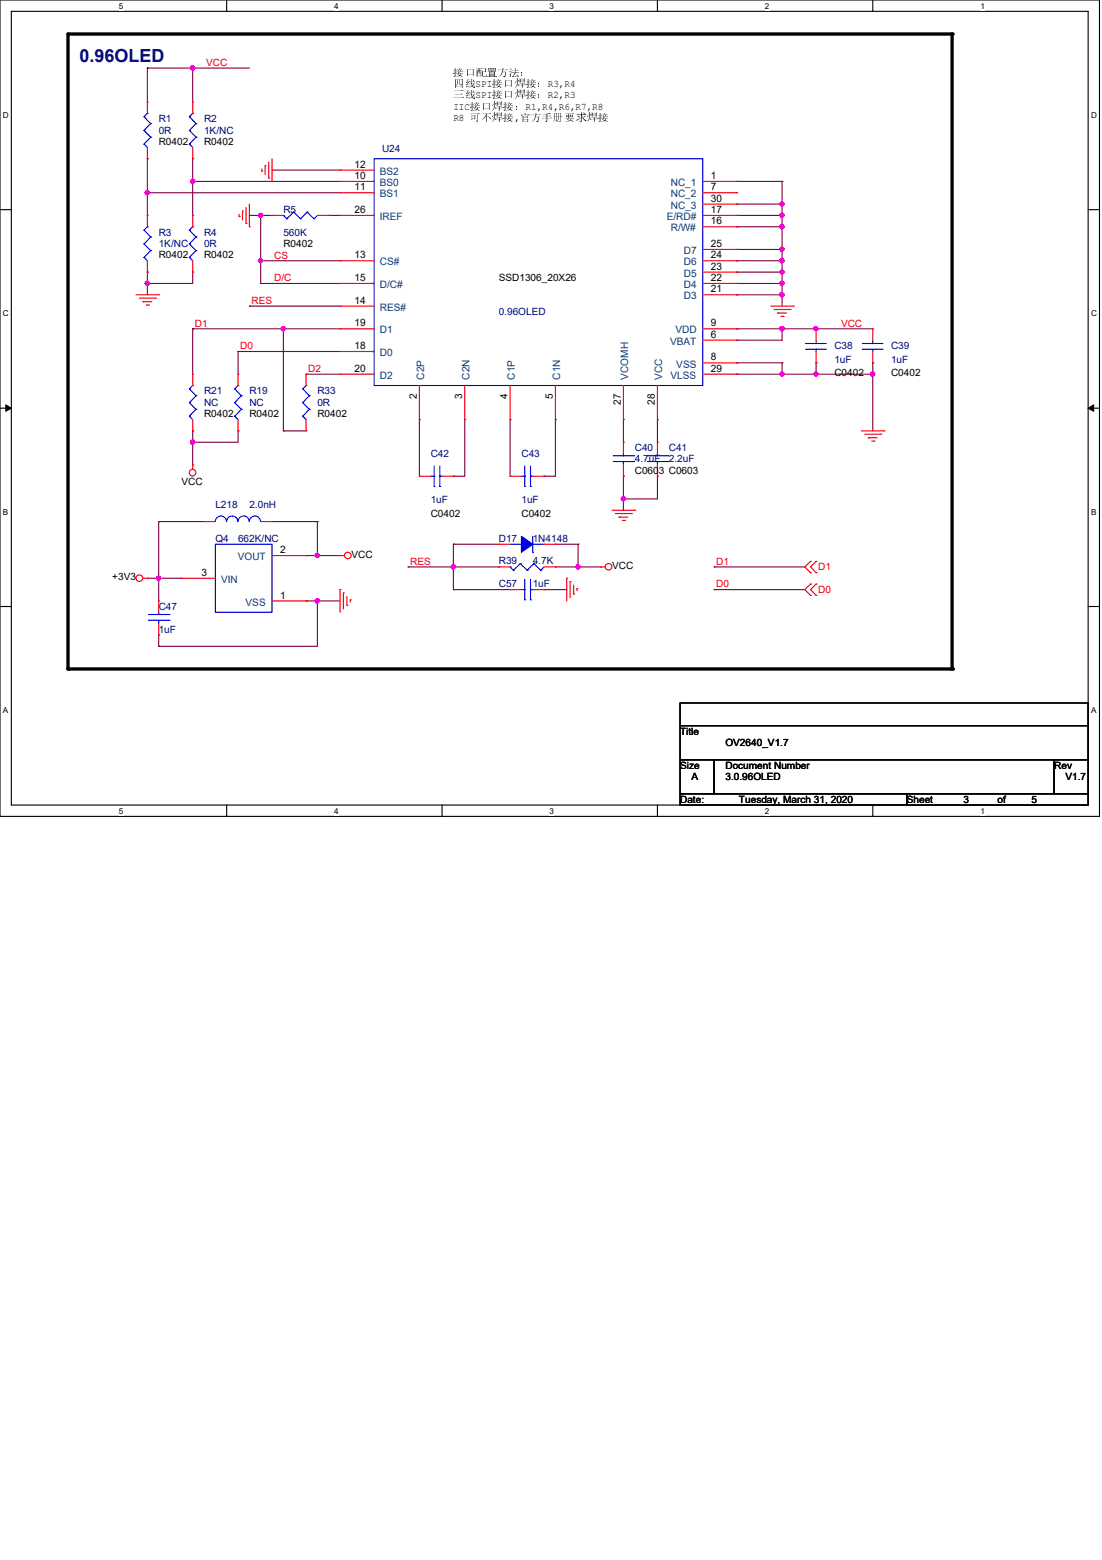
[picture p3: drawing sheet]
<svg xmlns="http://www.w3.org/2000/svg" width="210mm" height="297mm" viewBox="0 0 210 297" stroke-linecap="round" stroke-linejoin="round" font-family="sans-serif">
<path d="M0 0h209.4v155.4h-209.4zM2.2 2.2h205.1v151.1h-205.1z" fill="none" stroke="#000" stroke-width=".21"/>
<g fill="#fff">
<path d="M22.6 .3h.9v1.7h-.9z"/>
<path d="M22.6 153.5h.9v1.8h-.9z"/>
</g>
<path d="M43.2 0v2.2M43.2 153.3v2.1" fill="none" stroke="#000" stroke-width=".21"/>
<g fill="#fff">
<path d="M63.7 .3h.8v1.7h-.8z"/>
<path d="M63.7 153.5h.8v1.8h-.8z"/>
</g>
<path d="M84.2 0v2.2M84.2 153.3v2.1" fill="none" stroke="#000" stroke-width=".21"/>
<g fill="#fff">
<path d="M104.7 .3h.8v1.7h-.8z"/>
<path d="M104.7 153.5h.8v1.8h-.8z"/>
</g>
<path d="M125.2 0v2.2M125.2 153.3v2.1" fill="none" stroke="#000" stroke-width=".21"/>
<g fill="#fff">
<path d="M145.7 .3h.9v1.7h-.9z"/>
<path d="M145.7 153.5h.9v1.8h-.9z"/>
</g>
<path d="M166.2 0v2.2M166.2 153.3v2.1" fill="none" stroke="#000" stroke-width=".21"/>
<g fill="#fff">
<path d="M186.7 .3h.9v1.7h-.9z"/>
<path d="M186.7 153.5h.9v1.8h-.9z"/>
<path d="M.6 21h1.1v1.8h-1.1z"/>
<path d="M207.8 21h1.1v1.8h-1.1z"/>
<path d="M.6 58.8h1.1v1.7h-1.1z"/>
<path d="M207.8 58.8h1.1v1.7h-1.1z"/>
</g>
<path d="M0 39.9h2.2M207.3 39.9h2.1" fill="none" stroke="#000" stroke-width=".21"/>
<g fill="#fff">
<path d="M.6 96.6h1v1.7h-1z"/>
<path d="M207.8 96.6h1v1.7h-1z"/>
</g>
<path d="M0 77.7h2.2M207.3 77.7h2.1" fill="none" stroke="#000" stroke-width=".21"/>
<path d="M1.1 77.1l1.1 .6-1.1 .6zM207.3 77.7l1-.6v1.2z" fill="#000"/>
<path d="M1.1 77.1l1.1 .6-1.1 .6zM207.3 77.7l1-.6v1.2z" fill="none" stroke="#000" stroke-width=".19"/>
<g fill="#fff">
<path d="M.6 134.4h.9v1.7h-.9z"/>
<path d="M207.8 134.4h1v1.7h-1z"/>
</g>
<path d="M0 115.5h2.2M207.3 115.5h2.1" fill="none" stroke="#000" stroke-width=".21"/>
<path d="M13 6.5h168.4v120.9h-168.4z" fill="none" stroke="#000" stroke-width=".63"/>
<g fill="#000">
<circle cx="181.4" cy="6.5" r=".32"/>
<circle cx="13" cy="127.4" r=".32"/>
<circle cx="181.4" cy="127.4" r=".32"/>
</g>
<path d="M140.3 34.5h.1M140.3 38.9h.1M140.3 34.5h8.7M140.3 38.9h8.7M149 34.5h.1M149 38.9h.1M149 34.5v6.5" fill="none" stroke="#7f003f" stroke-width=".21"/>
<circle cx="148.9" cy="38.8" r=".4" fill="#f0f"/>
<circle cx="148.9" cy="38.8" r=".4" fill="none" stroke="#f0f" stroke-width=".21"/>
<path d="M140.3 41h.1M140.3 43.2h.1M140.3 41h8.7M140.3 43.2h8.7M149 43.2h.1M149 43.2v4.3" fill="none" stroke="#7f003f" stroke-width=".21"/>
<circle cx="148.9" cy="43.2" r=".4" fill="#f0f"/>
<circle cx="148.9" cy="43.2" r=".4" fill="none" stroke="#f0f" stroke-width=".21"/>
<path d="M140.3 47.5h.1M140.3 47.5h8.7M149 47.5h.1M149 47.5v2.2" fill="none" stroke="#7f003f" stroke-width=".21"/>
<circle cx="148.9" cy="47.5" r=".4" fill="#f0f"/>
<circle cx="148.9" cy="47.5" r=".4" fill="none" stroke="#f0f" stroke-width=".21"/>
<path d="M140.3 49.7h.1M140.3 51.8h.1M140.3 49.7h8.7M140.3 51.8h8.7M149 56.1h.1M149 56.1v2.2" fill="none" stroke="#7f003f" stroke-width=".21"/>
<circle cx="148.9" cy="51.8" r=".4" fill="#f0f"/>
<circle cx="148.9" cy="51.8" r=".4" fill="none" stroke="#f0f" stroke-width=".21"/>
<path d="M140.3 54h.1M140.3 54h8.7" fill="none" stroke="#7f003f" stroke-width=".21"/>
<circle cx="148.9" cy="53.9" r=".4" fill="#f0f"/>
<circle cx="148.9" cy="53.9" r=".4" fill="none" stroke="#f0f" stroke-width=".21"/>
<path d="M140.3 56.1h.1M140.3 56.1h8.7" fill="none" stroke="#7f003f" stroke-width=".21"/>
<circle cx="148.9" cy="56.1" r=".4" fill="#f0f"/>
<circle cx="148.9" cy="56.1" r=".4" fill="none" stroke="#f0f" stroke-width=".21"/>
<path d="M140.3 62.6h.1M140.3 62.6h8.7M155.4 62.6h.1M155.4 62.6h10.8" fill="none" stroke="#7f003f" stroke-width=".21"/>
<circle cx="155.4" cy="62.6" r=".4" fill="#f0f"/>
<circle cx="155.4" cy="62.6" r=".4" fill="none" stroke="#f0f" stroke-width=".21"/>
<path d="M140.3 64.8h.1M149 62.6h.1M149 62.6v2.2h-8.7" fill="none" stroke="#7f003f" stroke-width=".21"/>
<circle cx="148.9" cy="62.6" r=".4" fill="#f0f"/>
<circle cx="148.9" cy="62.6" r=".4" fill="none" stroke="#f0f" stroke-width=".21"/>
<path d="M140.3 71.2h.1M140.3 71.2h8.7M166.2 71.2h.1M166.2 71.2v10.8" fill="none" stroke="#7f003f" stroke-width=".21"/>
<circle cx="166.2" cy="71.2" r=".4" fill="#f0f"/>
<circle cx="166.2" cy="71.2" r=".4" fill="none" stroke="#f0f" stroke-width=".21"/>
<path d="M140.3 69.1h.1M140.3 69.1h8.7M149 69.1h.1M149 69.1v2.1M155.4 71.2h.1M155.4 69.1h.1M155.4 71.2h10.8M155.4 69.1v2.1" fill="none" stroke="#7f003f" stroke-width=".21"/>
<circle cx="155.4" cy="71.2" r=".4" fill="#f0f"/>
<circle cx="155.4" cy="71.2" r=".4" fill="none" stroke="#f0f" stroke-width=".21"/>
<path d="M118.7 79.9h.1M118.7 79.9v4.3M125.2 79.9h.1M125.2 79.9v4.3M118.7 90.7h.1M118.7 95h.1M118.7 90.7v4.3M125.2 90.7h.1M125.2 90.7v4.3h-6.5" fill="none" stroke="#7f003f" stroke-width=".21"/>
<circle cx="118.7" cy="95" r=".4" fill="#f0f"/>
<circle cx="118.7" cy="95" r=".4" fill="none" stroke="#f0f" stroke-width=".21"/>
<g fill="none" stroke="#7f003f" stroke-width=".21">
<path d="M149 41h.1M149 41v2.2M79.9 79.9h.1M79.9 79.9v10.8M88.5 79.9h.1M88.5 79.9v10.8h-2.1M97.2 79.9h.1M97.2 79.9v10.8M105.8 79.9h.1M105.8 79.9v10.8h-2.2M86.4 90.7h.1M103.6 90.7h.1"/>
<path d="M118.7 95h.1M118.7 95v2.2"/>
</g>
<circle cx="148.9" cy="41" r=".4" fill="#f0f"/>
<circle cx="148.9" cy="41" r=".4" fill="none" stroke="#f0f" stroke-width=".21"/>
<path d="M149 54h.1M149 51.8h.1M149 49.7h.1M149 49.7v6.4" fill="none" stroke="#7f003f" stroke-width=".21"/>
<circle cx="148.9" cy="49.6" r=".4" fill="#f0f"/>
<circle cx="148.9" cy="49.6" r=".4" fill="none" stroke="#f0f" stroke-width=".21"/>
<path d="M149 71.2h.1M149 71.2h6.4M166.2 69.1h.1M166.2 69.1v2.1" fill="none" stroke="#7f003f" stroke-width=".21"/>
<circle cx="148.9" cy="71.2" r=".4" fill="#f0f"/>
<circle cx="148.9" cy="71.2" r=".4" fill="none" stroke="#f0f" stroke-width=".21"/>
<path d="M149 62.6h.1M149 62.6h6.4" fill="none" stroke="#7f003f" stroke-width=".21"/>
<circle cx="148.9" cy="62.6" r=".4" fill="#f0f"/>
<circle cx="148.9" cy="62.6" r=".4" fill="none" stroke="#f0f" stroke-width=".21"/>
<g fill="none" stroke="#7f003f" stroke-width=".21">
<path d="M28.1 36.7h.1M28.1 30.2h.1M28.1 36.7h36.7M28.1 30.2v10.8M36.7 34.5h.1M36.7 30.2h.1M36.7 34.5h28.1M36.7 30.2v4.3M51.8 32.4h.1M51.8 32.4h13M49.7 41h.1M49.7 41h2.1"/>
<path d="M62.6 41h.1M62.6 41h2.2"/>
</g>
<circle cx="28" cy="36.7" r=".4" fill="#f0f"/>
<circle cx="28" cy="36.7" r=".4" fill="none" stroke="#f0f" stroke-width=".21"/>
<path d="M36.7 34.5h.1M36.7 34.5v6.5" fill="none" stroke="#7f003f" stroke-width=".21"/>
<circle cx="36.7" cy="34.5" r=".4" fill="#f0f"/>
<circle cx="36.7" cy="34.5" r=".4" fill="none" stroke="#f0f" stroke-width=".21"/>
<path d="M28.1 54h.1M28.1 54v2.1" fill="none" stroke="#7f003f" stroke-width=".21"/>
<circle cx="28" cy="53.9" r=".4" fill="#f0f"/>
<circle cx="28" cy="53.9" r=".4" fill="none" stroke="#f0f" stroke-width=".21"/>
<path d="M28.1 13h.1M28.1 13h8.6M36.7 13h.1M36.7 13v6.4M28.1 54h.1M36.7 51.8h.1M36.7 51.8v2.2h-8.6" fill="none" stroke="#7f003f" stroke-width=".21"/>
<circle cx="36.7" cy="12.9" r=".4" fill="#f0f"/>
<circle cx="36.7" cy="12.9" r=".4" fill="none" stroke="#f0f" stroke-width=".21"/>
<path d="M28.1 13h.1M28.1 13v6.4M49.7 49.7h.1M49.7 49.7h15.1" fill="none" stroke="#7f003f" stroke-width=".21"/>
<circle cx="49.6" cy="49.6" r=".4" fill="#f0f"/>
<circle cx="49.6" cy="49.6" r=".4" fill="none" stroke="#f0f" stroke-width=".21"/>
<g fill="none" stroke="#7f003f" stroke-width=".21">
<path d="M47.5 58.3h.1M47.5 58.3h17.3M49.7 54h.1M49.7 54h15.1M36.7 62.6h.1M36.7 62.6v8.6M45.3 66.9h.1M45.3 66.9h19.5M45.3 66.9v4.3M54 62.6h.1M54 62.6h10.8M36.7 82h.1"/>
<path d="M36.7 84.2h.1M36.7 82v2.2M45.3 82h.1M45.3 82v2.2h-8.6"/>
</g>
<circle cx="36.7" cy="84.2" r=".4" fill="#f0f"/>
<circle cx="36.7" cy="84.2" r=".4" fill="none" stroke="#f0f" stroke-width=".21"/>
<path d="M54 62.6h.1M54 62.6v19.4M58.3 71.2h.1M58.3 71.2h6.5M36.7 84.2h.1M36.7 84.2v4.3M54 82h.1M54 82h4.3" fill="none" stroke="#7f003f" stroke-width=".21"/>
<circle cx="54" cy="62.6" r=".4" fill="#f0f"/>
<circle cx="54" cy="62.6" r=".4" fill="none" stroke="#f0f" stroke-width=".21"/>
<path d="M36.7 62.6h.1M36.7 62.6h17.3M30.2 110.1h.1M30.2 110.1h4.3M60.5 105.8h.1M60.5 114.4h.1M60.5 105.8h4.3M60.5 114.4h4.3" fill="none" stroke="#7f003f" stroke-width=".21"/>
<circle cx="30.2" cy="110.1" r=".4" fill="#f0f"/>
<circle cx="30.2" cy="110.1" r=".4" fill="none" stroke="#f0f" stroke-width=".21"/>
<path d="M28.1 110.1h.1M28.1 110.1h2.1M30.2 110.1h.1M30.2 110.1v4.3M60.5 114.4h.1M60.5 114.4v8.7h-30.3M30.2 120.9h.1M30.2 123.1h.1M30.2 120.9v2.2" fill="none" stroke="#7f003f" stroke-width=".21"/>
<circle cx="60.4" cy="114.4" r=".4" fill="#f0f"/>
<circle cx="60.4" cy="114.4" r=".4" fill="none" stroke="#f0f" stroke-width=".21"/>
<g fill="none" stroke="#7f003f" stroke-width=".21">
<path d="M49.7 49.7h.1M49.7 49.7v4.3M58.3 114.4h.1M58.3 114.4h2.2M86.4 107.9h.1M86.4 112.3h.1M86.4 107.9h8.6M86.4 112.3h10.8M86.4 107.9v4.4M110.1 107.9h.1M110.1 107.9h4.3M136 107.9h.1"/>
<path d="M136 112.3h.1M136 107.9h17.3M136 112.3h17.3"/>
</g>
<circle cx="86.3" cy="107.9" r=".4" fill="#f0f"/>
<circle cx="86.3" cy="107.9" r=".4" fill="none" stroke="#f0f" stroke-width=".21"/>
<path d="M77.7 107.9h.1M77.7 107.9h8.7M103.6 112.3h.1M103.6 112.3h4.3M105.8 103.6h.1M105.8 103.6h4.3M110.1 103.6h.1M110.1 103.6v4.3" fill="none" stroke="#7f003f" stroke-width=".21"/>
<circle cx="110.1" cy="107.9" r=".4" fill="#f0f"/>
<circle cx="110.1" cy="107.9" r=".4" fill="none" stroke="#f0f" stroke-width=".21"/>
<path d="M28.1 51.8h.1M28.1 51.8v2.2M47.5 41h.1M47.5 41h2.2M49.7 41h.1M49.7 41v8.7M86.4 103.6h.1M86.4 103.6h8.6M86.4 103.6v4.3M105.8 107.9h.1M105.8 107.9h4.3" fill="none" stroke="#7f003f" stroke-width=".21"/>
<circle cx="49.6" cy="41" r=".4" fill="#f0f"/>
<circle cx="49.6" cy="41" r=".4" fill="none" stroke="#f0f" stroke-width=".21"/>
<path d="M51.8 99.3h8.7M60.5 99.3h.1M60.5 99.3v6.5M60.5 105.8h.1" fill="none" stroke="#7f003f" stroke-width=".21"/>
<circle cx="60.4" cy="105.8" r=".4" fill="#f0f"/>
<circle cx="60.4" cy="105.8" r=".4" fill="none" stroke="#f0f" stroke-width=".21"/>
<path d="M36.7 13h.1M36.7 13h10.8M30.2 99.3h.1M30.2 99.3h8.7M30.2 99.3v10.8M30.2 110.1h.1M58.3 105.8h.1M58.3 105.8h2.2" fill="none" stroke="#7f003f" stroke-width=".21"/>
<g fill="none" stroke="#f00" stroke-width=".21">
<path d="M28.1 19.4h.1M28.1 19.4v2.2M36.7 19.4h.1M36.7 19.4v2.2M28.1 30.2h.1M28.1 28.1v2.1M36.7 30.2h.1M36.7 28.1v2.1M46.9 39.5v3M47.5 38.9v4.3M49.9 32.6h.1M49.9 32.2v.4"/>
<path d="M50.5 31.5h.1M50.5 31.5v1.7M51.2 33.9h.1M51.2 30.9v3M51.8 34.5h.1M51.8 30.2v4.3M25.9 56.1h4.3M26.5 56.8h3.1M27.2 57.4h.1M27.2 57.4h1.7M27.9 58.1h.4M28.3 58.1h.1"/>
<path d="M29.6 56.8h.1M30.2 56.1h.1M45.6 41.2h.1M45.6 40.8v.4M46.2 40.2h.1M46.2 40.2v1.7M46.9 42.5h.1M47.5 43.2h.1M146.8 58.3h4.3M147.4 58.9h3.1M148.1 59.6h.1M148.1 59.6h1.7"/>
<path d="M150.5 58.9h.1M151.1 58.3h.1M148.8 60.2h.4M149.2 60.2h.1M36.7 88.5h.1M36.7 88.5v.9M116.6 97.2h4.3M117.2 97.8h3.1M117.9 98.5h.1M117.9 98.5h1.7M118.5 99.1h.5M119 99.1h.1"/>
<path d="M120.3 97.8h.1M120.9 97.2h.1M164.1 82h4.3M164.7 82.7h3.1M165.4 83.4h.1M165.4 83.4h1.7M166 84h.5M166.5 84h.1M167.8 82.7h.1M168.4 82h.1M27.2 110.1h.9M28.1 110.1h.1"/>
<path d="M64.8 105.8h.1M64.8 112.3h.1M64.8 105.8h.8M64.8 112.3v4.3M65.4 112.9h.1M65.4 112.9v3.1M66.1 115.3h.1M66.1 113.6v1.7M66.7 114.2h.1M66.7 114.2v.4M95 107.9h.1M95 107.9h2.2"/>
<path d="M97.2 112.3h.1M97.2 112.3h2.1M101.5 112.3h2.1M103.6 112.3h.1M103.6 107.9h2.2M105.8 107.9h.1M107.9 110.1h.1M107.9 110.1v4.3M108.6 110.7h.1M108.6 110.7v3.1M109.3 113.1h.1M109.3 111.4v1.7"/>
<path d="M109.9 112.1h.1M109.9 112.1v.4M114.4 107.9h.1M114.4 107.9h.9M154.4 106.9h.1M154.4 109.1h.1M154.4 111.2h.1M154.4 113.4h.1M154.4 106.9l-1.1 1 1.1 1.2M154.4 111.2l-1.1 1.1 1.1 1.1M155.4 109.1h.1M155.4 106.9h.1"/>
<path d="M155.4 113.4h.1M155.4 111.2h.1M155.4 106.9l-1 1 1 1.2M155.4 111.2l-1 1.1 1 1.1"/>
<circle cx="36.7" cy="90" r=".63"/>
<circle cx="26.5" cy="110.1" r=".63"/>
<circle cx="66.3" cy="105.8" r=".63"/>
<circle cx="115.9" cy="107.9" r=".63"/>
</g>
<path d="M129.5 133.9h77.8v4.3h-77.8zM129.5 138.2h77.8v6.5h-77.8zM129.5 144.7h6.5v6.4h-6.5zM129.5 151.1h43.2v2.2h-43.2zM136 144.7h64.8v6.4h-64.8zM172.7 151.1h34.6v2.2h-34.6zM200.8 144.7h6.5v6.4h-6.5z" fill="none" stroke="#000" stroke-width=".21"/>
<g fill="none" stroke="#00f" stroke-width=".21">
<path d="M27.4 27.4h.1M27.4 24.8h.1M27.4 22.2h.1M27.4 27.4l.7 .7M27.4 24.8l1.3 1.3M27.4 22.2l1.3 1.3M28.1 21.6h.1M28.1 21.6l-.7 .6M28.7 26.1h.1M28.7 23.5h.1M28.7 26.1l-1.3 1.3M28.7 23.5l-1.3 1.3"/>
<path d="M36.1 27.4h.1M36.1 24.8h.1M36.1 22.2h.1M36.1 27.4l.6 .7M36.1 24.8l1.2 1.3M36.1 22.2l1.2 1.3M36.7 21.6h.1M36.7 21.6l-.6 .6M37.3 26.1h.1M37.3 23.5h.1M37.3 26.1l-1.2 1.3M37.3 23.5l-1.2 1.3"/>
<path d="M97.2 107.9h.1M97.2 107.9l.6 .7M97.2 103.6h2.1M97.8 108.6h.1M99.1 107.3h.1M99.1 107.3l1.3 1.3M99.1 107.3l-1.3 1.3M99.3 103.6h.1M99.3 112.3h.6M99.9 114.2h.1M99.9 112.3h.1M99.9 110.3v3.9"/>
<path d="M100.4 108.6h.1M101 112.3h.1M101 114.2h.1M101 112.3h.5M101 110.3v3.9M101.5 105.2h.1M101.5 102.1v3.1M101.5 103.6h2.1M101.7 107.3h.1M101.7 107.3l1.3 1.3M101.7 107.3l-1.3 1.3M103 108.6h.1"/>
<path d="M103.6 103.6h.1M103.6 107.9l-.6 .7"/>
</g>
<path d="M99.3 102.1l2.2 1.5-2.2 1.6z" fill-rule="evenodd" fill="#00f"/>
<g fill="none" stroke="#00f" stroke-width=".21">
<path d="M71.2 30.2h62.7v43.2h-62.7zM27.4 49h.1M27.4 46.4h.1M27.4 43.8h.1M27.4 49l.7 .7M27.4 46.4l1.3 1.3M27.4 43.8l1.3 1.3M28.1 43.2h.1M28.1 43.2l-.7 .6M28.7 47.7h.1M28.7 45.1h.1M28.7 47.7l-1.3 1.3"/>
<path d="M28.7 45.1l-1.3 1.3M36.1 49h.1M36.1 46.4h.1M36.1 43.8h.1M36.1 49l.6 .7M36.1 46.4l1.2 1.3M36.1 43.8l1.2 1.3M36.7 43.2h.1M36.7 43.2l-.6 .6M37.3 47.7h.1M37.3 45.1h.1M37.3 47.7l-1.2 1.3"/>
<path d="M37.3 45.1l-1.2 1.3M54 41h.1M54 41l.6 .7M54.6 41.7h.1M55.9 40.4h.1M55.9 40.4l1.3 1.3M55.9 40.4l-1.3 1.3M57.2 41.7h.1M58.5 40.4h.1M58.5 40.4l1.3 1.3M58.5 40.4l-1.3 1.3M59.8 41.7h.1"/>
<path d="M60.5 41l-.7 .7M36.1 79.2h.1M36.1 76.7h.1M36.1 74h.1M36.1 79.2l.6 .7M36.1 76.7l1.2 1.2M36.1 74l1.2 1.4M36.7 73.4h.1M36.7 73.4l-.6 .6M37.3 77.9h.1M37.3 75.4h.1M37.3 77.9l-1.2 1.3"/>
<path d="M37.3 75.4l-1.2 1.3M44.7 79.2h.1M44.7 76.7h.1M44.7 74h.1M44.7 79.2l.6 .7M44.7 76.7l1.3 1.2M44.7 74l1.3 1.4M45.3 73.4h.1M45.3 73.4l-.6 .6M46 77.9h.1M46 75.4h.1M46 77.9l-1.3 1.3"/>
<path d="M46 75.4l-1.3 1.3M57.7 79.2h.1M57.7 76.7h.1M57.7 74h.1M57.7 79.2l.6 .7M57.7 76.7l1.2 1.2M57.7 74l1.2 1.4M58.3 73.4h.1M58.3 73.4l-.6 .6M58.9 77.9h.1M58.9 75.4h.1M58.9 77.9l-1.2 1.3"/>
<path d="M58.9 75.4l-1.2 1.3M153.5 65.4h.1M153.5 66.5h.1M153.5 65.4h3.9M153.5 66.5h3.9M155.4 66.5h.1M155.4 65.4h.1M155.4 64.8v.6M155.4 66.5v.4M164.3 65.4h.1M164.3 66.5h.1M164.3 65.4h3.9"/>
<path d="M164.3 66.5h3.9M166.2 66.5h.1M166.2 65.4h.1M166.2 64.8v.6M166.2 66.5v.4M41 99.3a1.06 1.06 0 0 1 1.1-1 1.06 1.06 0 0 1 1 1M43.2 99.3a1.06 1.06 0 0 1 1-1 1.06 1.06 0 0 1 1.1 1M45.3 99.3a1.06 1.06 0 0 1 1.1-1 1.06 1.06 0 0 1 1.1 1 1.08 1.08 0 0 1 1-1 1.08 1.08 0 0 1 1.1 1M82 90.7h.7M82.7 92.6h.1M82.7 90.7h.1M82.7 88.7v3.9"/>
<path d="M83.8 90.7h.1M83.8 92.6h.1M83.8 90.7h.4M83.8 88.7v3.9M99.3 90.7h.6M99.9 92.6h.1M99.9 90.7h.1M99.9 88.7v3.9M101 90.7h.1M101 92.6h.1M101 90.7h.5M101 88.7v3.9"/>
<path d="M116.8 87.9h3.9M116.8 86.8h3.9M118.7 86.8h.1M118.7 87.9h.1M118.7 86.4v.4M118.7 87.9v.6M120.7 87.9h.1M120.7 86.8h.1M123.3 87.9h3.9M123.3 86.8h3.9M125.2 86.8h.1M125.2 87.9h.1"/>
<path d="M125.2 86.4v.4M125.2 87.9v.6M127.2 87.9h.1M127.2 86.8h.1M28.3 118.1h3.9M28.3 117h3.9M30.2 117h.1M30.2 118.1h.1M30.2 116.6v.4M30.2 118.1v.6M32.2 118.1h.1M32.2 117h.1"/>
<path d="M41 103.6h10.8v13h-10.8zM99.3 102.1l2.2 1.5-2.2 1.6z"/>
</g>
<g fill="none" stroke="#f00" stroke-width=".21">
<path d="M64.8 32.4h.1M64.8 34.5h.1M64.8 36.7h.1M64.8 32.4h6.4M64.8 34.5h6.4M64.8 36.7h6.4M133.9 34.5h6.4M133.9 36.7h6.4M133.9 38.9h6.4M140.3 34.5h.1M140.3 36.7h.1M140.3 38.9h.1"/>
<path d="M28.1 51.8h.1M28.1 41h.1M28.1 41v2.2M28.1 49.7v2.1M36.7 51.8h.1M36.7 41h.1M36.7 41v2.2M36.7 49.7v2.1M51.8 41h.1M51.8 41h2.2M60.5 41h2.1M62.6 41h.1"/>
<path d="M64.8 41h.1M64.8 49.7h.1M64.8 54h.1M64.8 58.3h.1M64.8 41h6.4M64.8 49.7h6.4M64.8 54h6.4M64.8 58.3h6.4M133.9 41h6.4M133.9 49.7h6.4M133.9 54h6.4M133.9 56.1h6.4"/>
<path d="M133.9 51.8h6.4M133.9 47.5h6.4M133.9 43.2h6.4M140.3 56.1h.1M140.3 54h.1M140.3 51.8h.1M140.3 49.7h.1M140.3 47.5h.1M140.3 41h.1M140.3 43.2h.1M36.7 71.2h.1M36.7 71.2v2.2"/>
<path d="M36.7 79.9v2.1M45.3 71.2h.1M45.3 71.2v2.2M45.3 79.9v2.1M58.3 71.2h.1M58.3 71.2v2.2M58.3 79.9v2.1M64.8 62.6h.1M64.8 66.9h.1M64.8 71.2h.1M64.8 62.6h6.4M64.8 66.9h6.4"/>
<path d="M64.8 71.2h6.4M79.9 79.9h.1M79.9 73.4v6.5M88.5 79.9h.1M88.5 73.4v6.5M97.2 79.9h.1M97.2 73.4v6.5M105.8 79.9h.1M105.8 73.4v6.5M118.7 79.9h.1M118.7 73.4v6.5M125.2 79.9h.1"/>
<path d="M125.2 73.4v6.5M133.9 62.6h6.4M133.9 71.2h6.4M133.9 69.1h6.4M133.9 64.8h6.4M140.3 71.2h.1M140.3 69.1h.1M140.3 64.8h.1M140.3 62.6h.1M155.4 69.1h.1M155.4 62.6h.1M155.4 62.6v2.2"/>
<path d="M155.4 66.9v2.2M166.2 69.1h.1M166.2 62.6h.1M166.2 62.6v2.2M166.2 66.9v2.2M36.7 82h.1M38.9 99.3h.1M38.9 99.3h2.1M45.3 82h.1M49.7 99.3h2.1M51.8 99.3h.1M58.3 82h.1"/>
<path d="M79.9 90.7h.1M79.9 90.7h2.1M84.2 90.7h2.2M86.4 90.7h.1M97.2 90.7h.1M97.2 90.7h2.1M101.5 90.7h2.1M103.6 90.7h.1M118.7 84.2h.1M118.7 90.7h.1M118.7 84.2v2.2M118.7 88.5v2.2"/>
<path d="M125.2 84.2h.1M125.2 90.7h.1M125.2 84.2v2.2M125.2 88.5v2.2M30.2 114.4h.1M30.2 114.4v2.2M30.2 118.7v2.2M34.5 110.1h.1M34.5 110.1h6.5M51.8 105.8h6.5M51.8 114.4h6.5M58.3 105.8h.1"/>
<path d="M58.3 114.4h.1M95 103.6h.1M95 103.6h2.2M103.6 103.6h2.2M105.8 103.6h.1M30.2 120.9h.1"/>
</g>
<circle cx="148.9" cy="38.8" r=".4" fill="#f0f"/>
<circle cx="148.9" cy="38.8" r=".4" fill="none" stroke="#f0f" stroke-width=".21"/>
<circle cx="148.9" cy="43.2" r=".4" fill="#f0f"/>
<circle cx="148.9" cy="43.2" r=".4" fill="none" stroke="#f0f" stroke-width=".21"/>
<circle cx="148.9" cy="47.5" r=".4" fill="#f0f"/>
<circle cx="148.9" cy="47.5" r=".4" fill="none" stroke="#f0f" stroke-width=".21"/>
<circle cx="148.9" cy="51.8" r=".4" fill="#f0f"/>
<circle cx="148.9" cy="51.8" r=".4" fill="none" stroke="#f0f" stroke-width=".21"/>
<circle cx="148.9" cy="53.9" r=".4" fill="#f0f"/>
<circle cx="148.9" cy="53.9" r=".4" fill="none" stroke="#f0f" stroke-width=".21"/>
<circle cx="148.9" cy="56.1" r=".4" fill="#f0f"/>
<circle cx="148.9" cy="56.1" r=".4" fill="none" stroke="#f0f" stroke-width=".21"/>
<circle cx="155.4" cy="62.6" r=".4" fill="#f0f"/>
<circle cx="155.4" cy="62.6" r=".4" fill="none" stroke="#f0f" stroke-width=".21"/>
<circle cx="148.9" cy="62.6" r=".4" fill="#f0f"/>
<circle cx="148.9" cy="62.6" r=".4" fill="none" stroke="#f0f" stroke-width=".21"/>
<circle cx="166.2" cy="71.2" r=".4" fill="#f0f"/>
<circle cx="166.2" cy="71.2" r=".4" fill="none" stroke="#f0f" stroke-width=".21"/>
<circle cx="155.4" cy="71.2" r=".4" fill="#f0f"/>
<circle cx="155.4" cy="71.2" r=".4" fill="none" stroke="#f0f" stroke-width=".21"/>
<circle cx="118.7" cy="95" r=".4" fill="#f0f"/>
<circle cx="118.7" cy="95" r=".4" fill="none" stroke="#f0f" stroke-width=".21"/>
<circle cx="148.9" cy="41" r=".4" fill="#f0f"/>
<circle cx="148.9" cy="41" r=".4" fill="none" stroke="#f0f" stroke-width=".21"/>
<circle cx="148.9" cy="49.6" r=".4" fill="#f0f"/>
<circle cx="148.9" cy="49.6" r=".4" fill="none" stroke="#f0f" stroke-width=".21"/>
<circle cx="148.9" cy="71.2" r=".4" fill="#f0f"/>
<circle cx="148.9" cy="71.2" r=".4" fill="none" stroke="#f0f" stroke-width=".21"/>
<circle cx="148.9" cy="62.6" r=".4" fill="#f0f"/>
<circle cx="148.9" cy="62.6" r=".4" fill="none" stroke="#f0f" stroke-width=".21"/>
<circle cx="28" cy="36.7" r=".4" fill="#f0f"/>
<circle cx="28" cy="36.7" r=".4" fill="none" stroke="#f0f" stroke-width=".21"/>
<circle cx="36.7" cy="34.5" r=".4" fill="#f0f"/>
<circle cx="36.7" cy="34.5" r=".4" fill="none" stroke="#f0f" stroke-width=".21"/>
<circle cx="28" cy="53.9" r=".4" fill="#f0f"/>
<circle cx="28" cy="53.9" r=".4" fill="none" stroke="#f0f" stroke-width=".21"/>
<circle cx="36.7" cy="12.9" r=".4" fill="#f0f"/>
<circle cx="36.7" cy="12.9" r=".4" fill="none" stroke="#f0f" stroke-width=".21"/>
<circle cx="49.6" cy="49.6" r=".4" fill="#f0f"/>
<circle cx="49.6" cy="49.6" r=".4" fill="none" stroke="#f0f" stroke-width=".21"/>
<circle cx="36.7" cy="84.2" r=".4" fill="#f0f"/>
<circle cx="36.7" cy="84.2" r=".4" fill="none" stroke="#f0f" stroke-width=".21"/>
<circle cx="54" cy="62.6" r=".4" fill="#f0f"/>
<circle cx="54" cy="62.6" r=".4" fill="none" stroke="#f0f" stroke-width=".21"/>
<circle cx="30.2" cy="110.1" r=".4" fill="#f0f"/>
<circle cx="30.2" cy="110.1" r=".4" fill="none" stroke="#f0f" stroke-width=".21"/>
<circle cx="60.4" cy="114.4" r=".4" fill="#f0f"/>
<circle cx="60.4" cy="114.4" r=".4" fill="none" stroke="#f0f" stroke-width=".21"/>
<circle cx="86.3" cy="107.9" r=".4" fill="#f0f"/>
<circle cx="86.3" cy="107.9" r=".4" fill="none" stroke="#f0f" stroke-width=".21"/>
<circle cx="110.1" cy="107.9" r=".4" fill="#f0f"/>
<circle cx="110.1" cy="107.9" r=".4" fill="none" stroke="#f0f" stroke-width=".21"/>
<circle cx="49.6" cy="41" r=".4" fill="#f0f"/>
<circle cx="49.6" cy="41" r=".4" fill="none" stroke="#f0f" stroke-width=".21"/>
<circle cx="60.4" cy="105.8" r=".4" fill="#f0f"/>
<circle cx="60.4" cy="105.8" r=".4" fill="none" stroke="#f0f" stroke-width=".21"/>
<text font-size="3.4" fill="#00007f" x="15.1" y="11.8">0.96OLED</text>
<g font-size="1.9" fill="#f00">
<text x="39.3" y="12.5">VCC</text>
<text x="52.2" y="49.2">CS</text>
<text x="52.2" y="53.6">D/C</text>
<text x="47.9" y="57.9">RES</text>
<text x="37.1" y="62.2">D1</text>
<text x="160.2" y="62.2">VCC</text>
<text x="45.8" y="66.5">D0</text>
<text x="58.7" y="70.8">D2</text>
<text x="78.1" y="107.5">RES</text>
<text x="136.4" y="107.5">D1</text>
<text x="136.4" y="111.8">D0</text>
<text x="155.9" y="108.6">D1</text>
<text x="155.9" y="112.9">D0</text>
</g>
<g font-size="1.9">
<text x="86.4" y="14.4">接接接接接接：</text>
<text x="86.4" y="16.6">四四SPI接接接接：R3,R4</text>
<text x="86.4" y="23.1">R8 可可接接,官接官官官官接接</text>
<text x="86.4" y="20.9">IIC接接接接：R1,R4,R6,R7,R8</text>
<text x="86.4" y="18.8">三四SPI接接接接：R2,R3</text>
<text x="30.2" y="27.6">R0402</text>
<text x="38.9" y="27.6">R0402</text>
<text x="67.5" y="31.9">12</text>
<text x="67.5" y="34.1">10</text>
<text x="135.4" y="34.1">1</text>
<text x="67.5" y="36.2">11</text>
<text x="67.5" y="40.6">26</text>
<text x="135.4" y="36.2">7</text>
<text x="135.4" y="38.4">30</text>
<text x="135.4" y="40.6">17</text>
<text x="54" y="47">R0402</text>
<text x="135.4" y="47">25</text>
<text x="135.4" y="42.7">16</text>
<text x="30.2" y="49.2">R0402</text>
<text x="38.9" y="49.2">R0402</text>
<text x="67.5" y="49.2">13</text>
<text x="67.5" y="53.5">15</text>
<text x="95" y="53.5">SSD1306_20X26</text>
<text x="135.4" y="53.5">22</text>
<text x="135.4" y="51.4">23</text>
<text x="135.4" y="49.2">24</text>
<text x="67.5" y="57.8">14</text>
<text x="135.4" y="55.7">21</text>
<text x="67.5" y="62.1">19</text>
<text x="135.4" y="64.3">6</text>
<text x="135.4" y="62.1">9</text>
<text x="67.5" y="66.5">18</text>
<text x="67.5" y="70.8">20</text>
<text x="135.4" y="70.8">29</text>
<text x="135.4" y="68.6">8</text>
<text x="158.9" y="71.6">C0402</text>
<text x="169.7" y="71.6">C0402</text>
<text x="79.4" y="76" transform="rotate(-90 79.4 76)">2</text>
<text x="88.1" y="76" transform="rotate(-90 88.1 76)">3</text>
<text x="96.7" y="76" transform="rotate(-90 96.7 76)">4</text>
<text x="105.3" y="76" transform="rotate(-90 105.3 76)">5</text>
<text x="118.3" y="77" transform="rotate(-90 118.3 77)">27</text>
<text x="124.8" y="77" transform="rotate(-90 124.8 77)">28</text>
<text x="38.9" y="79.4">R0402</text>
<text x="47.5" y="79.4">R0402</text>
<text x="60.5" y="79.4">R0402</text>
<text x="34.5" y="92.4">VCC</text>
<text x="120.9" y="90.2">C0603 C0603</text>
<text x="82" y="98.4">C0402</text>
<text x="99.3" y="98.4">C0402</text>
<text x="53.3" y="105.3">2</text>
<text x="66.9" y="106.2">VCC</text>
<text x="21.4" y="110.5">+3V3</text>
<text x="38.4" y="109.6">3</text>
<text x="53.3" y="114">1</text>
<text x="116.6" y="108.3">VCC</text>
<text x="129.5" y="139.9">Title</text>
<text x="138.2" y="142">OV2640_V1.7</text>
<text x="129.5" y="146.3">Size</text>
<text x="131.7" y="148.5">A</text>
<text x="138.2" y="146.3">Document Number</text>
<text x="138.2" y="148.5">3.0.96OLED</text>
<text x="200.8" y="146.3">Rev</text>
<text x="202.9" y="148.5">V1.7</text>
<text x="129.5" y="152.8">Date:</text>
<text x="140.8" y="152.8">Tuesday, March 31, 2020</text>
<text x="172.7" y="152.8">Sheet</text>
<text x="183.5" y="152.8">3</text>
<text x="190" y="152.8">of</text>
<text x="196.5" y="152.8">5</text>
</g>
<g font-size="1.9" fill="#00007f">
<text x="30.2" y="23.3">R1</text>
<text x="38.9" y="23.3">R2</text>
<text x="30.2" y="25.4">0R</text>
<text x="38.9" y="25.4">1K/NC</text>
<text x="72.8" y="28.9">U24</text>
<text x="54" y="40.6">R5</text>
<text x="30.2" y="44.9">R3</text>
<text x="30.2" y="47">1K/NC</text>
<text x="38.9" y="44.9">R4</text>
<text x="38.9" y="47">0R</text>
<text x="54" y="44.9">560K</text>
<text x="95" y="60">0.96OLED</text>
<text x="158.9" y="66.5">C38</text>
<text x="158.9" y="69">1uF</text>
<text x="169.7" y="66.5">C39</text>
<text x="169.7" y="69">1uF</text>
<text x="38.9" y="75.1">R21</text>
<text x="38.9" y="77.3">NC</text>
<text x="47.5" y="75.1">R19</text>
<text x="47.5" y="77.3">NC</text>
<text x="60.5" y="75.1">R33</text>
<text x="60.5" y="77.3">0R</text>
<text x="82" y="87">C42</text>
<text x="99.3" y="87">C43</text>
<text x="120.9" y="85.9">C40</text>
<text x="120.9" y="88.1">4.7uF</text>
<text x="127.4" y="85.9">C41</text>
<text x="127.4" y="88.1">2.2uF</text>
<text x="82" y="95.8">1uF</text>
<text x="99.3" y="95.8">1uF</text>
<text x="41" y="96.7">L218</text>
<text x="47.5" y="96.7">2.0nH</text>
<text x="41" y="103.2">Q4</text>
<text x="45.3" y="103.2">662K/NC</text>
<text x="95" y="107.5">R39</text>
<text x="95" y="103.2">D17</text>
<text x="101.5" y="107.5">4.7K</text>
<text x="101.5" y="103.2">1N4148</text>
<text x="95" y="111.8">C57</text>
<text x="101.5" y="111.8">1uF</text>
<text x="30.2" y="116.1">C47</text>
<text x="30.2" y="120.4">1uF</text>
</g>
<g font-size="1.9" fill="#003f7f">
<text x="72.3" y="33.3">BS2</text>
<text x="72.3" y="35.4">BS0</text>
<text x="127.8" y="35.4">NC_1</text>
<text x="72.3" y="37.6">BS1</text>
<text x="72.3" y="41.9">IREF</text>
<text x="127" y="41.9">E/RD#</text>
<text x="127.8" y="37.6">NC_2</text>
<text x="127.8" y="39.8">NC_3</text>
<text x="127.8" y="44.1">R/W#</text>
<text x="72.3" y="50.5">CS#</text>
<text x="130.3" y="52.7">D5</text>
<text x="130.3" y="50.5">D6</text>
<text x="130.3" y="48.4">D7</text>
<text x="72.3" y="54.9">D/C#</text>
<text x="72.3" y="59.2">RES#</text>
<text x="130.3" y="57">D3</text>
<text x="130.3" y="54.9">D4</text>
<text x="72.3" y="63.5">D1</text>
<text x="127.6" y="65.7">VBAT</text>
<text x="128.7" y="63.5">VDD</text>
<text x="72.3" y="67.8">D0</text>
<text x="128.8" y="70">VSS</text>
<text x="72.3" y="72.1">D2</text>
<text x="80.8" y="72.3" transform="rotate(-90 80.8 72.3)">C2P</text>
<text x="89.5" y="72.3" transform="rotate(-90 89.5 72.3)">C2N</text>
<text x="98.1" y="72.3" transform="rotate(-90 98.1 72.3)">C1P</text>
<text x="106.7" y="72.3" transform="rotate(-90 106.7 72.3)">C1N</text>
<text x="119.7" y="72.3" transform="rotate(-90 119.7 72.3)">VCOMH</text>
<text x="126.2" y="72.3" transform="rotate(-90 126.2 72.3)">VCC</text>
<text x="127.7" y="72.1">VLSS</text>
<text x="45.3" y="106.7">VOUT</text>
<text x="42.1" y="111">VIN</text>
<text x="46.8" y="115.3">VSS</text>
</g>
<g font-size="1.6">
<text x="22.6" y="1.7">5</text>
<text x="63.7" y="1.7">4</text>
<text x="104.7" y="1.7">3</text>
<text x="145.7" y="1.7">2</text>
<text x="186.7" y="1.7">1</text>
<text x=".6" y="22.4">D</text>
<text x="207.8" y="22.4">D</text>
<text x=".6" y="60.2">C</text>
<text x="207.8" y="60.2">C</text>
<text x=".6" y="98">B</text>
<text x="207.8" y="98">B</text>
<text x=".6" y="135.8">A</text>
<text x="207.8" y="135.8">A</text>
<text x="22.6" y="154.9">5</text>
<text x="63.7" y="154.9">4</text>
<text x="104.7" y="154.9">3</text>
<text x="145.7" y="154.9">2</text>
<text x="186.7" y="154.9">1</text>
</g>
</svg>
